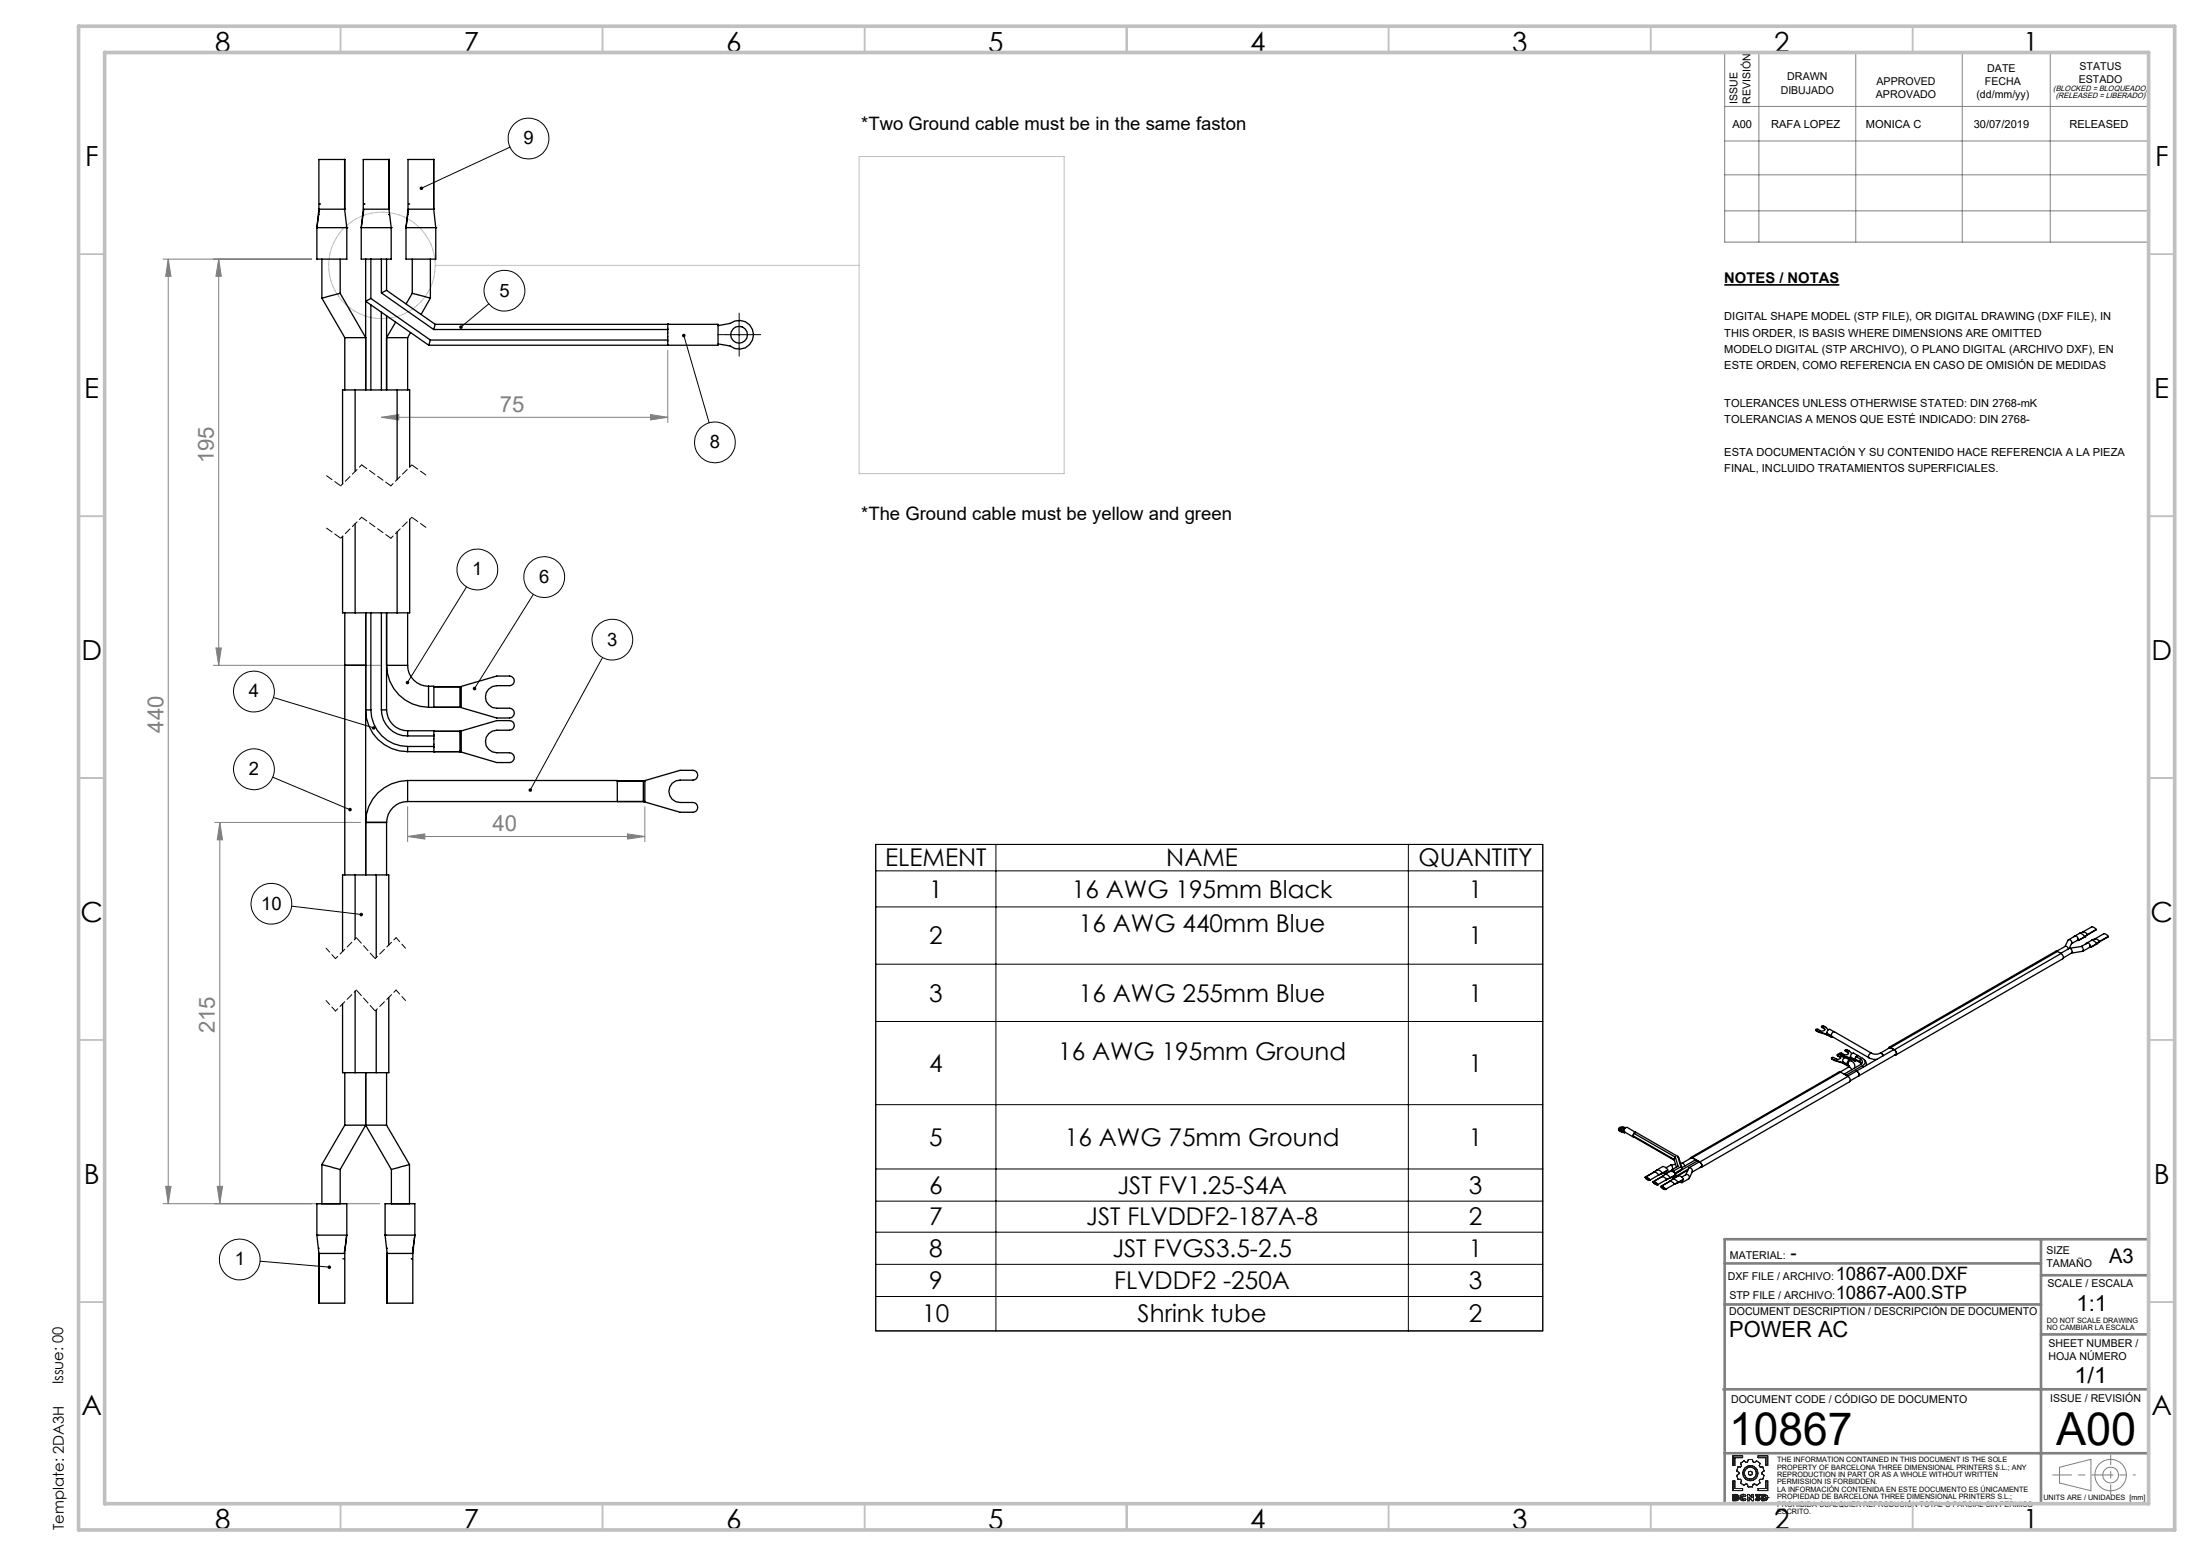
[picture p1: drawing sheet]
<svg xmlns="http://www.w3.org/2000/svg" width="420mm" height="297mm" viewBox="0 0 420 297" stroke-linecap="round" stroke-linejoin="round" font-family="sans-serif">
<path d="M329 54.4h22" fill="none" stroke="#000" stroke-width=".32"/>
<g fill="none" stroke="#000" stroke-width=".19">
<path d="M97.3 28.1l-16.9 7.8M93.3 58l-5.4 4.4M130.5 64.1l4.8 16.6M138.5 63.9h5M141 61.4v5M89 112l-11.2 18.3M101.8 113.4l-11.2 18M52.2 133.1l19.1 5.8M115 125.5l-13.8 25.3M52 148.3l14.8 6.2M55.7 173l13.2 1.6M167.1 161.2h127.3v92.8h-127.3z"/>
<path d="M167.1 166.2h127.3M167.1 173.1h127.3M190 161.2v92.8M268.7 161.2v92.8M167.1 184h127.3M167.1 195h127.3M167.1 210.9h127.3M167.1 223.1h127.3M167.1 229.3h127.3M167.1 235.2h127.3M49.6 240.7l13.2 1.2M167.1 241.3h127.3"/>
<path d="M167.1 247.5h127.3"/>
<circle cx="100.8" cy="26.5" r="3.9"/>
<circle cx="96.3" cy="55.5" r="3.9"/>
<circle cx="136.4" cy="84.4" r="3.9"/>
<circle cx="91.1" cy="108.7" r="3.9"/>
<circle cx="103.8" cy="110.1" r="3.9"/>
<circle cx="48.5" cy="132" r="3.9"/>
<circle cx="116.9" cy="122.1" r="3.9"/>
<circle cx="48.5" cy="146.8" r="3.9"/>
<circle cx="51.8" cy="172.5" r="3.9"/>
<circle cx="45.8" cy="240.4" r="3.9"/>
</g>
<g fill="none" stroke="#191924" stroke-width=".19">
<path d="M330.7 277.9h1.8v.3h-1.5v1.5h-.3zM332.1 279.3l.7-.5 .4 .3 .3-.1 .1-.4h.8l.1 .4 .3 .1 .4-.3 .7 .5-.2 .5 .2 .2h.5l.2 .8-.4 .3v.2l.4 .3-.2 .8h-.5l-.2 .2 .1 .5-.6 .4-.4-.3-.3 .1-.1 .5h-.8l-.2-.5-.2-.1-.4 .3-.7-.4 .2-.5-.2-.2h-.5l-.2-.8 .4-.3v-.2l-.4-.3 .2-.8h.5l.2-.2zM335.5 277.9h1.8v1.8h-.3v-1.5h-1.5zM330.7 282.7h.3v1.4h1.5v.4h-1.8zM331 285.5l.4 .1-.4 .1zM331 286l.4 .1-.4 .1zM331.3 285.3l.3 .1 .1 .1M331.3 285.3h.2l.2 .2M331.3 285.3h-.6v1.2l.9-.1 .2-.3M331.4 285.6h.1M331.4 286.1h.1M331.7 285.5l-.2 .3 .3 .3"/>
<path d="M331.7 285.5h.1M331.8 286.1h.1M332 285.9l.2 .3 .4 .3 .6-.3M332 285.9l.1 .3 .2 .2a.69 .69 0 0 0 .9-.2M332 285.9h.1M332.4 285.9l.1 .2 .2 .1 .2-.2M332.4 285.9l.1 .2 .4-.1M332.4 285.9h.1M332.9 285.7l-.2-.2-.3 .1v.3M332.9 285.7l-.4-.1-.1 .3M332.9 286l.3 .2M333.2 285.5l-.5-.3-.5 .2-.2 .5"/>
<path d="M333.2 285.5a.67 .67 0 0 0-1.1 0l-.1 .4M333.2 285.5l-.3 .2M333.5 285.3h.3l.5 .6v-.6h.3v1.2h-.3l-.5-.7v.7h-.3zM335.1 286l.3 .2 .2-.1-.2 .1zM335.1 286l-.2 .2M335.5 284.1h1.5v-1.4h.3v1.8h-1.8zM335.6 286.1l-.4-.2v-.2l.3-.2h-.5v-.2h.8v.2l-.2 .2 .3 .4M335.6 286.1h.1M335.9 286.1l-.2 .3-.3 .1-.5-.3M335.9 286.1l-.2 .3-.4 .1-.4-.3M335.9 286.1h.1M336.2 285.3h.5l.5 .2 .2 .4-.3 .4-.9 .2z"/>
<path d="M336.6 285.5l.3 .1v.5h-.3zM337 285.9h.1M337.4 285.9h.1"/>
<circle cx="334" cy="281.2" r=".39"/>
<circle cx="334" cy="281.2" r="1.45"/>
<circle cx="334" cy="281.2" r="1.14"/>
</g>
<g fill="none" stroke="#808080" stroke-width=".19">
<path d="M329.1 10h80.9v36.2h-80.9zM335.6 10v36.2M354.1 10v36.2M374.4 10v36.2M391.2 10v36.2M329.1 20.3h80.9M329.1 26.9h80.9M329.1 33.4h80.9M31.1 49.5h28.4M32.1 49.5l.5 3.2h-1zM32.1 49.5v180.3M41.7 49.5l.5 3.2h-1z"/>
<path d="M41.7 49.5v77.5M329.1 40.2h80.9M72.8 79.7l3.3-.6v1zM72.8 79.7h54.6M124.1 79.1l3.3 .6-3.3 .4zM127.4 66.9v13.7M40.7 127h32.1M41.2 123.7h1l-.5 3.3zM41 157h27.8M41.9 157l.6 3.3h-1zM41.9 157v72.8M77.8 159.7l3.3-.5v1z"/>
<path d="M77.8 154v6.7M77.8 159.7h45.2M119.7 159.2l3.3 .5-3.3 .5zM123 154v6.7M31.1 229.8h41.4M31.6 226.4h1l-.5 3.4zM41.5 226.4h1l-.6 3.4zM393 280.1l6-1.6v6l-6-1.4z"/>
<circle cx="402.7" cy="281.6" r="3"/>
<circle cx="402.8" cy="281.5" r="1.49"/>
</g>
<path d="M138.5 63.9h-1.6M141 61.4v-1.6M141 66.4v1.6M143.5 63.9h1.6" fill="none" stroke="#000" stroke-width=".19" stroke-dasharray="15.2 1.3 1.3 1.3"/>
<path d="M64 193l-1.8-2M64 183l-1.8-2M77.4 191l-1.8-2M77.4 181l-1.8-2" fill="none" stroke="#000" stroke-width=".19" stroke-dasharray="1.3 .6" stroke-dashoffset=".2"/>
<path d="M69 98.7l-4 4M69 88.7l-4 4M78.6 98.7l-4 4M78.6 88.7l-4 4M68 179l-4 4M75.6 179l-4 4M68 189l-4 4M75.6 189l-4 4" fill="none" stroke="#000" stroke-width=".19" stroke-dasharray="1.3 .6" stroke-dashoffset=".7"/>
<path d="M65 92.7l-2.8-2M81.4 90.7l-2.8-2M65 102.7l-2.8-2M81.4 100.7l-2.8-2M71.6 193l-3.6-4M71.6 183l-3.6-4" fill="none" stroke="#000" stroke-width=".19" stroke-dasharray="1.3 .6" stroke-dashoffset="-.1"/>
<path d="M74.6 92.7l-5.6-4M74.6 102.7l-5.6-4" fill="none" stroke="#000" stroke-width=".19" stroke-dasharray="1.3 .6" stroke-dashoffset=".1"/>
<path d="M391.7 281.5h11.1" fill="none" stroke="#808080" stroke-width=".19" stroke-dasharray="15.2 1.3 1.3 1.3" stroke-dashoffset="11.6"/>
<path d="M402.8 281.5h4.7" fill="none" stroke="#808080" stroke-width=".19" stroke-dasharray="15.2 1.3 1.3 1.3" stroke-dashoffset="14.8"/>
<path d="M402.8 277.8v7.4" fill="none" stroke="#808080" stroke-width=".19" stroke-dasharray="15.2 1.3 1.3 1.3" stroke-dashoffset="13.4"/>
<path d="M329.1 236.5h80.9v50.5h-80.9zM389.5 236.5v50.5M329.1 249h60.4M329.1 241.2h60.4M389.5 243.4h20.5M389.5 254.7h20.5M328.9 265.2h81.1M329.1 277.4h80.9" fill="none" stroke="#808080" stroke-width=".5"/>
<g fill="none" stroke="#c0c0c0" stroke-width=".35">
<path d="M65 5v5M115 5v5M165 5v5M215 5v5M265 5v5M315 5v5M365 5v5M15 48.5h5M410 48.5h5M15 98.5h5M410 98.5h5M15 148.5h5"/>
<path d="M410 148.5h5M15 198.5h5M410 198.5h5M15 248.5h5M410 248.5h5M65 287v5M115 287v5M165 287v5M215 287v5M265 287v5M315 287v5M365 287v5"/>
</g>
<path d="M15 5h400v287h-400zM20 10h390v277h-390z" fill="none" stroke="#c0c0c0" stroke-width=".7"/>
<g fill="none" stroke="#c0c0c0" stroke-width=".19">
<path d="M163.9 29.9h39.2v60.5h-39.2zM83.1 50.7h80.8"/>
<circle cx="72.9" cy="50.6" r="10.2"/>
</g>
<path d="M80.2 35.7l-.1 .4 .3-.2-.3 .2a.34 .34 0 0 0 .5 .1 .34 .34 0 0 0 .1-.5 .34 .34 0 0 0-.5 0zM130.2 63.9a.33 .33 0 0 0 .1 .5 .33 .33 0 0 0 .5-.3 .33 .33 0 0 0-.4-.4l.1 .4-.1-.4zM87.7 62.3v.3l.2-.2-.2 .2a.34 .34 0 0 0 .5 .1 .34 .34 0 0 0 0-.5 .34 .34 0 0 0-.5 .1zM77.5 130.1v.4l.3-.2-.2 .3a.34 .34 0 0 0 .4-.1 .34 .34 0 0 0 0-.5 .34 .34 0 0 0-.5 .1zM90.2 131.3l.2 .4 .2-.3-.2 .3a.34 .34 0 0 0 .4-.1 .34 .34 0 0 0-.1-.5 .34 .34 0 0 0-.5 .2zM101 150.5a.33 .33 0 0 0 0 .6l.2-.3-.2 .3a.33 .33 0 0 0 .5-.3 .33 .33 0 0 0-.5-.3zM66.6 154.2v.1a.33 .33 0 0 0 0 .5 .33 .33 0 0 0 .5-.1l-.3-.2 .3 .2a.34 .34 0 0 0-.1-.4 .34 .34 0 0 0-.4-.1zM71 138.7a.35 .35 0 0 0 .2 .5 .35 .35 0 0 0 .4-.2l-.3-.1 .3 .1a.36 .36 0 0 0-.1-.4 .36 .36 0 0 0-.5 .1zM68.7 174.3a.35 .35 0 0 0 .1 .6 .35 .35 0 0 0 .5-.3h-.4h.4a.35 .35 0 0 0-.2-.3 .35 .35 0 0 0-.4 0zM62.6 241.6a.35 .35 0 0 0 .1 .6 .35 .35 0 0 0 .5-.3h-.4l.4-.1a.36 .36 0 0 0-.6-.2z" fill="#000"/>
<g fill="#808080">
<path d="M77.8 159.7l3.3-.5v1zM119.7 159.2l3.3 .5-3.3 .5z"/>
<path d="M124.1 79.1l3.3 .6-3.3 .4zM72.8 79.7l3.3-.6v1z"/>
<path d="M32.1 49.5l.5 3.2h-1zM31.6 226.4h1l-.5 3.4zM41.7 49.5l.5 3.2h-1zM41.2 123.7h1l-.5 3.3zM41.9 157l.6 3.3h-1zM41.5 226.4h1l-.6 3.4z"/>
</g>
<g fill="none" stroke="#000" stroke-width=".25">
<path d="M61 38.9h.2M65.8 39.9h-4.8l-.5 3.6M65.8 30.4h-4.9v9.5l-.4 3.6M65.8 39.9h.1M65.8 30.4h.1M65.8 39.9l.4 3.6M65.8 30.4v9.5M69.5 38.9h.1M74.2 39.9h-4.8l-.5 3.6M74.2 30.4h-4.9v9.5l-.4 3.6M74.2 39.9h.1M74.2 30.4h.1"/>
<path d="M74.2 39.9l.4 3.6M74.2 30.4v9.5M74.3 30.4v9.5M78 38.9h.2M82.8 39.9h-4.8l-.5 3.6M82.8 30.4h-4.9v9.5l-.4 3.6M82.8 39.9h.1M82.8 30.4h.1M82.8 30.4v9.5M82.8 39.9l.3 3.6M60.5 43.5h5.7M60.5 43.5v6h5.7v-6"/>
<path d="M60.9 41h.1M61.4 49.5v7.4M61.4 56.9l4.4 7.5M64.9 56l-3.5 .9M64.9 56l4.9 8.4h-4M64.9 49.5v6.5M66.2 43.5h.1M68.9 43.5v6h.9M68.9 43.5h5.7M69.3 41h.1M69.8 49.5v24.9M69.8 49.5h4"/>
<path d="M70.8 49.5v7.5M70.8 58.2v16.2M70.8 57l11.3 7.9M70.8 57l-1 .5 12 8.4M72.8 49.5v6.4M72.8 59.6v14.8M72.8 55.9l10 7M73.8 49.5v5.9M73.8 55.4l-1 .5M73.8 55.4l9.2 6.5M74.2 41h.1M74.6 43.5v6h-.8"/>
<path d="M74.6 43.5h.1M77.5 43.5h5.6M77.5 43.5v6h5.6v-6M77.9 41h.1M78.7 56l3.4 .9M78.7 49.5v6.5M78.7 56l-1.2 2M82.1 49.5v7.4M82.1 56.9l-1.7 3.1M83.1 43.5h.1M65.8 64.4v10M67.8 74.4h-2.4v18"/>
<path d="M67.8 74.4v15.6M67.8 74.4h8M73.8 60.3v14.1M75.5 61.5l-1.7 2.9h4M75.8 74.4h2.4v14.7M75.8 74.4v17.1M77.8 64.4v10M78.4 63.5l-.6 .9M82.1 64.9h45.3M82.1 64.9l-.3 1M82.8 62.9h44.6M83 61.9h54v4h-55.2"/>
<path d="M83 61.9l-.2 1M127.4 61.9h.1M127.4 61.9v4M127.4 65.9h.1M137 62.2l2.3-.5a2.76 2.76 0 0 1 3.8 .3 2.76 2.76 0 0 1 0 3.8 2.76 2.76 0 0 1-3.8 .2l-2.3-.4M67.8 100v17M78.2 99.1v17.9h-2.4M65.4 102.4v14.6h2.4M65.8 117v50M67.8 117h8M69.8 117v50M70.8 117v18.5"/>
<path d="M72.8 117v18.5M73.8 117v18.5M75.8 101.5v15.5M77.8 117v10M65.8 127h4M70.8 135.5a7 7 0 0 0 7 7M70.8 135.5h-1a7.9 7.9 0 0 0 8 8M72.8 135.5a5 5 0 0 0 5 5M72.8 135.5h1M73.8 135.5a4 4 0 0 0 4 4M77.8 127a4 4 0 0 0 4 4M77.8 127h-4a8.1 8.1 0 0 0 8 8"/>
<path d="M77.8 139.5h5v4M77.8 139.5v1M81.8 131h1v4M81.8 131v4M81.8 135h6.2M82.8 131.1h5.2M82.8 139.6h5.2M87.8 131.1l7-2.1h2.4a.92 .92 0 0 1 .9 1 .92 .92 0 0 1-.9 .9h-2.4a2.15 2.15 0 0 0-2.2 2.1 2.15 2.15 0 0 0 2.2 2.2h2.4a.94 .94 0 0 1 .9 .9 .94 .94 0 0 1-.9 1h-2.4l-7-2.1zM87.8 134.9l.2 .1M87.8 139.6l7-2.1h2.4a.92 .92 0 0 1 .9 1 .92 .92 0 0 1-.9 .9h-2.4a2.15 2.15 0 0 0-2.2 2.1 2.15 2.15 0 0 0 2.2 2.2h2.4a.94 .94 0 0 1 .9 .9 .94 .94 0 0 1-.9 1h-2.4l-7-2.1zM88 131.1l-.2 .1M88 139.6l-.2 .1"/>
<path d="M88 131.1v3.9M88 139.6v3.9M73.8 157v10M77.8 153a4 4 0 0 0-4 4M77.8 149a8 8 0 0 0-8 8h4M77.8 149h40v4M77.8 149v4M77.8 142.5v1M77.8 153h45.2M77.8 143.5h10.2M77.8 140.5h5M77.8 142.5h5"/>
<path d="M82.8 143.5h.1M87.8 143.4l.2 .1M117.8 149.1h5.2M122.8 149.1l7-2.1h2.4a.94 .94 0 0 1 .9 1 .94 .94 0 0 1-.9 .9h-2.4a2.13 2.13 0 0 0-2.2 2.1 2.13 2.13 0 0 0 2.2 2.2h2.4a.94 .94 0 0 1 .9 .9 .94 .94 0 0 1-.9 .9h-2.4l-7-2zM122.8 152.9l.2 .1M123 149.1l-.2 .1M123 149.1v3.9M67.8 167h-2.4v14.6M67.8 167v12.2M67.8 167h4M71.8 167h2.4v13.4M71.8 167v15.8"/>
<path d="M394.7 179.4l1.3-.8a.55 .55 0 0 1 .4 .9M396.4 179.5l-1.1 .6M396.5 179.1l.2 .3M396.5 179.2l.2 .2h-.2M396.7 179.4l-.3 .1M396.8 178.1l.6 .3 .4 .4M397.8 178.9l-1.1 .6M397.8 178.8h.1M397.8 178.8v.1M397.8 178.8l-1.1 .6M398.3 178.4a.92 .92 0 0 0-1.5-.3l-1.1 .7M398.3 178.4l-.5 .5"/>
<path d="M398.3 178.4l-.5 .4M399.1 179.5l.6 .1 .4 .5M399.8 179.2l-1.8 .9M399.8 179.2l.4 .1 .4 .4M400 177.4l-.8-.5-1.7 1M400 177.4l-1.7 1.1M400 177.4l-1.7 1M400.6 179.8l-1.6 1M400.6 179.7v.1M400.6 179.7l-.5 .4M402.3 178.7l-.3-.3-.5-.2-1.7 1M402.3 178.7l-1.7 1.1"/>
<path d="M402.3 178.7l-1.7 1M65.4 191.6v13.1h2.4M67.8 189.2v15.5M71.8 192.8v11.9M74.2 190.4v14.3h-2.4M346.5 196.6l.1 .1M346.6 196.6l.4 .3M346.6 196.6v.1M346.6 196.7l.4 .3M347 196.9v.1M347 196.9l1.6 .5M347 197l1.6 .5"/>
<path d="M347.6 195.9l.1 .2M347.7 196l-.1-.1 .2-.1a1.37 1.37 0 0 1 1.1 .8M347.7 196l.4 .3M347.7 196v.1M347.7 196.1l.4 .3M348.1 196.3l.1 .3-.3 .2h-.4l-.7-.4-.2 .1v.1M348.1 196.4l.1 .1M348.1 196.3v.1M348.5 197.4h.1M348.6 197.2v.1M348.6 197.3l-.1 .1M348.6 197.4l.9 .5"/>
<path d="M348.6 197.4v.1M348.6 197.5l.9 .5M348.6 197.2l.9 .5M349.5 197.8v.1M349.5 197.9v.1M349.7 197.9l-.2 .1M350 196.9l-1-.4-.3 .4-.1 .3M360.6 200l-1.8 1M360.8 200l-.4 .1M360.8 200a1.53 1.53 0 0 1 1 .9v.3l-.2 .2M360.8 200l-.3-.1-.1 .2M392.6 181.6h-.3l-31.8 18.3"/>
<path d="M392.6 181.6l-31.8 18.4M392.6 181.6l.7 .4M393.2 182l1.6-1a.56 .56 0 0 1 .5 .9l-1.6 .9M393.3 182l-31.8 18.4 .3 .3a.45 .45 0 0 1 0 .7h-.2M393.3 182l.3 .3a.5 .5 0 0 1 0 .7l-31.8 18.4M394.1 180.7l.5-1.2a.47 .47 0 0 1 .6 0 .47 .47 0 0 1 .1 .6l-.4 .9M394.7 181.1l-.2-.3-.4-.2-1.6 .9M394.9 181l2.3-.3 .3 .3-.1 .6M397.4 181.6l-2.1 .3M398.2 180.1l-.2 .1M398.7 180.8l-1.3 .8M398.8 180.4l.2 .4"/>
<path d="M398.9 180.6l-.2 .2M398.9 180.6a.55 .55 0 0 0-.5-.6l-1.2 .7M398.9 180.5l.1 .2M398.9 180.7h.1M399 180.7h.1M399 180.7l-.2 .1M399 180.8h-.3M400.1 180.1h.1M400.1 180.1v.1M400.1 180.1l-1.1 .7M65.8 214.8h4M65.8 204.7v10.1"/>
<path d="M65.8 214.8l-4.4 7.5M67.8 204.7h4M69.8 214.8h4M69.8 204.7v10.1M69.8 214.8l-4.9 8.4M69.8 214.8l4.9 8.4M73.8 204.7v10.1M73.8 214.8l4.3 7.5M308.9 215.5a.49 .49 0 0 0 .6 .5M309.2 215.5l.4-.1 .3 .1M309.3 215.3l.3-.1 .3 .2a.37 .37 0 0 1-.4 .3 .37 .37 0 0 1-.3-.3zM309.5 215.9l.5 .2"/>
<path d="M309.5 215.9v.1M309.5 216l.5 .2M310 216.1v.1M310 216a.58 .58 0 0 1 .5-.8l1.6 .9M310 216l1.7 1.1M310 216v.1M310.1 216.1l-.1 .1M310.2 215.3a.73 .73 0 0 0-.8-.2 .73 .73 0 0 0-.5 .5l.6 .3M311.6 216.8l7.8 4.5M311.6 216.8l.2 .2 7.7 4.5M311.7 216.4l-.1 .4 .1 .3h.2M311.8 216.3l7.9 4.6"/>
<path d="M311.8 216.3l.3-.2 8 4.6M311.8 216.3l-.2 .5M312 216.2h-.1M349.5 202l.1 .1M349.6 202.1l.4 .2M349.6 202.1h.1M349.6 202.1l.4 .3M350 202.3l1.6 .5M350 202.3v.1M350 202.4l1.6 .5M350.6 201.3l.1 .2M350.7 201.4v-.2h.1l.6 .3"/>
<path d="M350.7 201.4l.4 .3M350.7 201.4v.1M350.7 201.5l.4 .3M351 201.1l.1 .2v-.1M351.1 201.7l.1 .3-.3 .2h-.4l-.7-.4-.2 .1v.2M351.1 201.8l.1 .1M351.1 201.7v.1M351.1 201.2l.4 .2M351.2 204.6h-.3l-28.2 16.3M351.2 204.6l-28.3 16.4M351.2 204.6l1.4 .9M351.4 201.5l.5 .5"/>
<path d="M351.4 201.5h.1M351.5 201.4l1.6 .5M351.5 201.4v.1M351.5 201.5l1.6 .5M351.5 202.8h.1M351.6 202.6v.1M351.6 202.7l-.1 .1M351.6 202.8l.9 .5M351.6 202.8v.1M351.6 202.9l.9 .5M351.6 202.6l.9 .5M352.1 200.5l.1 .2"/>
<path d="M352.2 200.6l-.1-.2 .2-.1a1.37 1.37 0 0 1 1.1 .8M352.2 200.6l.4 .2M352.2 200.6v.1M352.2 200.7l.4 .2M352.5 203.3v.1M352.5 203.2v.1M352.6 200.8l.1 .2a.61 .61 0 0 1-.9 .3l-.5-.3h-.3l.1 .2M352.6 200.9l.1 .2M352.6 200.8v.1M352.6 205.5l-28.2 16.3 .3 .3a.44 .44 0 0 1-.2 .7h-.1M352.6 205.5l.4 .5v.5l-28.3 16.3M352.7 203.3l-.2 .1"/>
<path d="M352.7 203.3l.3 .2-.3 .2M352.7 203.7l.4 .1 .2 .4M352.7 203.7l-1.5 .9M353 202.3l-.9-.4-.3 .2-.2 .5M353.1 201.9h.1M353.1 201.9l.9 .6M353.1 201.9v.1M353.1 202l.9 .6M353.1 201.8v.1M353.1 201.8l.9 .5M353.2 202.5l.6 .5 .1 .5v.4M353.2 202.5a.51 .51 0 0 0-.6 .2 .51 .51 0 0 0 .1 .6"/>
<path d="M353.2 202.5a.58 .58 0 0 0-.5 .8M354 202.1l.9 .5M354 202.1l.2 .3 .8 .5M354 202.5v.1M354 202.2v.1M354 202.3v.2M354.1 201.8l-.1 .3M354.2 204.5a.58 .58 0 0 1 .4 .9M354.2 204.5l-1.6 .9M354.2 201.7l.8 .5M354.2 201.7l-.2 .4M354.2 202.4l-.2 .2"/>
<path d="M354.4 201.5l-.1 .1M354.5 201.5a2.53 2.53 0 0 1 1.4 1l-.1 .6-.4 .3M354.5 201.5l-1-.5-.3 .3-.1 .5M354.5 201.5l-.3 .2M354.9 202.6l.2 .5M354.9 202.6l.1 .3M355 202.2a.55 .55 0 0 1 .4 .5 .55 .55 0 0 1-.4 .5l-3.1 1.8M355 202.2l-.1 .4M355 202.9h.1M355.4 203.4l-3.2 1.8M355.4 203.4l.1 .3M355.7 202.3a.97 .97 0 0 1 .4 1.1"/>
<path d="M356.6 201.9l.9 .3h.6M357.2 201a1.95 1.95 0 0 0 1.6 0M357.2 201l-7.1-4a.58 .58 0 0 0-.5 .8l7 4.1M357.2 201a.57 .57 0 0 0-.6 .9M358.8 201h.2l.3 .5M361.4 200.3l-7.2 4.2M361.8 201.2l-8.7 5.1M60.5 235.8v-6h5.7v6M60.5 235.8h5.7M60.5 235.8h.1M60.5 235.8l.4 3.5M60.9 239.3h.1"/>
<path d="M60.9 238.3h.1M60.9 239.3v9.4M61.4 222.3v7.5h3.5M61.4 222.3l3.5 .9M64.9 223.2v6.6M65.8 238.3h.1M65.8 239.3v9.4M66.1 235.7l-.4 3.6h-4.8M66.2 235.8l-.4 3.5M73.5 235.8v-6h5.7v6M73.5 235.8h5.7M73.5 235.8h.1"/>
<path d="M73.5 235.8l.4 3.5M73.9 238.3h.1M73.9 239.3h.1M73.8 239.3v9.4M78.1 222.3l-3.4 .9M78.1 222.3v7.5h-3.4v-6.6M78.8 238.3h.1M79.2 235.7l-.5 3.6h-4.8M79.2 235.8l-.4 3.5v9.4h-4.9M313.9 224.7l.4 .1 .5 .5M313.9 224.7l.5 .5 .4 .1M314 224.7l.4 .4 .4 .1"/>
<path d="M314 224.7l.4 .1 .4 .4M314.7 225.3h.1M315.5 225.6h.3l.5 .5M315.5 225.6l.4 .1 .4 .4-.4-.1zM315.5 225.6l.1 .3 .7 .2M315.6 223.7a.88 .88 0 0 1 .9 .6M315.6 223.7l-1.6 1M315.7 223.7l-1.7 1M315.9 223.5l-.3 .2M316.2 223.3l-.5 .4M316.2 223.3a.98 .98 0 0 1 .9 .6h.1M316.2 223.3l1.2-.6 .7 .3 .1 .3"/>
<path d="M316.3 226.2h.1M316.5 224.3h-.1M316.5 224.3l-1.7 1M316.9 226.5h.4l.5 .5M316.9 226.5l.5 .5h.4M317 226.5l.4 .4 .4 .1M317 226.5l.4 .1 .4 .4M317.1 224l-.5 .3M317.1 224.6a.85 .85 0 0 1 .9 .5v.1M317.1 224.6l-1.6 1M317.2 223.9h.1M317.2 223.9l-.1 .1"/>
<path d="M317.2 223.9l-.7 .4M317.5 224.4l-.4 .2M317.7 224.2l-.5 .4M317.7 224.2l.6 .2 .4 .4M317.7 224.2l1.2-.7 .5 .3 .4 .4M317.8 227h.1M317.9 222.9l1-.5 .2 .3 .1 .5M318 225.2h.1M318 223.5l-.1 .5-.4-.2M318 225.2l-1.7 .9M318.2 223.3l-1.1 .7M318.2 223.3l-1 .6"/>
<path d="M318.6 224.9l-.7 .3M318.6 225.5a.88 .88 0 0 1 .9 .5v.1M318.6 225.5l-1.6 .9M318.7 224.8h.1M318.7 224.8l-.1 .1M318.7 224.8l-.7 .4M318.9 225.3l-.3 .2M319 223.3l-1.1 .7M319.1 224.6l.3 .3M319.1 223.3l-.2 .3M319.1 223.3l.3 .2M319.2 225.1l-2.2 1.3"/>
<path d="M319.2 225.1a1.06 1.06 0 0 1 1 .6M319.2 225.1l1.2-.7 .7 .4 .1 .3M319.4 223.5l.2 .4M319.4 221.3l.5 1.5M319.5 226.1h-.1M319.5 226.1l-1.7 .9M319.5 224.4l.1 .2M319.6 224.6l-.2 .3M319.6 223.9l-.1 .1M319.7 220.9l.5 1.7-1.1 .7M319.7 220.9l-.3 .4M319.7 222.2l-.9 .2"/>
<path d="M319.8 224.2l-1.2 .7M319.8 224.2l-1.1 .6M320.1 225.8l-.5 .2M320.1 220.7l.6 2M320.1 220.7l.3 .3 .6 2.1M320.2 225.7h.1M320.2 225.7l-.1 .1M320.2 225.7l-.7 .4M320.7 222.1h.5l.3 .5M320.7 222.7l-1.3 .8M320.7 222.7l.3 .4M321 225.3v.4l-.4-.2"/>
<path d="M321 223.1l-1.4 .8M321 223.1l-.3 .3M321.2 225.1l-1.1 .7M321.2 225.1l-1 .6M321.7 224.3l.6-1.3a.55 .55 0 0 1 .6 .7l-.5 1.2M321.7 224.2h.1a.51 .51 0 0 1 .5 .2 .51 .51 0 0 1 0 .6l-1.3 .7M321.7 224.2l-.8 .5M322.1 223.3l-2.7 1.6M322.2 223.1l-2.6 1.5M322.8 221l-1.8 1M322.9 221l-.2-.1-.2 .2M322.9 221l-.3 .1"/>
<path d="M322.9 221l1.5 .8 .2 .3a.42 .42 0 0 1 0 .7h-.1M323.6 221.4l-2.6 1.5M323.9 221.6l-4.2 2.4M324.2 221.8l-1.9 1.1M324.7 222.7l-1.8 1M60.9 248.7h4.9M60.9 248.7h.1M65.4 240.3h.3M73.9 248.7h.1M78.5 240.3h.1"/>
<circle cx="141" cy="63.9" r="1.61"/>
</g>
<g font-size="8.7">
<text x="330" y="275.9">10867</text>
<text x="392.3" y="275.9">A00</text>
</g>
<g font-size="5.3">
<text x="41" y="9.9">8</text>
<text x="88.5" y="9.9">7</text>
<text x="138.5" y="9.9">6</text>
<text x="188.5" y="9.9">5</text>
<text x="238.5" y="9.9">4</text>
<text x="288.5" y="9.9">3</text>
<text x="338.5" y="9.9">2</text>
<text x="386" y="9.9">1</text>
<text x="16.2" y="31.7">F</text>
<text x="411.2" y="31.7">F</text>
<text x="16.1" y="75.9">E</text>
<text x="411.1" y="75.9">E</text>
<text x="15.5" y="125.9">D</text>
<text x="410.5" y="125.9">D</text>
<text x="15.4" y="175.9">C</text>
<text x="410.4" y="175.9">C</text>
<text x="16" y="225.9">B</text>
<text x="411" y="225.9">B</text>
<text x="15.5" y="270.2">A</text>
<text x="410.5" y="270.2">A</text>
<text x="41" y="291.9">8</text>
<text x="88.5" y="291.9">7</text>
<text x="138.5" y="291.9">6</text>
<text x="188.5" y="291.9">5</text>
<text x="238.5" y="291.9">4</text>
<text x="288.5" y="291.9">3</text>
<text x="338.5" y="291.9">2</text>
<text x="386" y="291.9">1</text>
</g>
<g font-size="4.7">
<text x="168.9" y="165.4">ELEMENT</text>
<text x="222.6" y="165.4">NAME</text>
<text x="270.7" y="165.4">QUANTITY</text>
<text x="177.3" y="171.3">1</text>
<text x="204.5" y="171.3">16 AWG 195mm Black</text>
<text x="280.3" y="171.3">1</text>
<text x="205.9" y="178">16 AWG 440mm Blue</text>
<text x="177.3" y="180.2">2</text>
<text x="280.3" y="180.2">1</text>
<text x="177.3" y="191.2">3</text>
<text x="205.9" y="191.2">16 AWG 255mm Blue</text>
<text x="280.3" y="191.2">1</text>
<text x="201.9" y="202.3">16 AWG 195mm Ground</text>
<text x="177.3" y="204.6">4</text>
<text x="280.3" y="204.6">1</text>
<text x="177.3" y="218.7">5</text>
<text x="203.2" y="218.7">16 AWG 75mm Ground</text>
<text x="280.3" y="218.7">1</text>
<text x="177.3" y="227.9">6</text>
<text x="213.2" y="227.9">JST FV1.25-S4A</text>
<text x="280.3" y="227.9">3</text>
<text x="177.3" y="233.9">7</text>
<text x="207.3" y="233.9">JST FLVDDF2-187A-8</text>
<text x="280.3" y="233.9">2</text>
<text x="177.3" y="239.9">8</text>
<text x="212.3" y="239.9">JST FVGS3.5-2.5</text>
<text x="280.3" y="239.9">1</text>
<text x="177.3" y="246.1">9</text>
<text x="212.6" y="246.1">FLVDDF2 -250A</text>
<text x="280.3" y="246.1">3</text>
<text x="176" y="252.4">10</text>
<text x="217.1" y="252.4">Shrink tube</text>
<text x="280.3" y="252.4">2</text>
</g>
<g font-size="4.2" fill="#808080">
<text x="95.4" y="78.7">75</text>
<text x="40.8" y="88.4" transform="rotate(-90 40.8 88.4)">195</text>
<text x="31.2" y="139.8" transform="rotate(-90 31.2 139.8)">440</text>
<text x="94" y="158.7">40</text>
<text x="41" y="197.3" transform="rotate(-90 41 197.3)">215</text>
</g>
<g font-size="4.2">
<text x="396.2" y="250.3">1:1</text>
<text x="330" y="255.2">POWER AC</text>
<text x="395.8" y="264">1/1</text>
</g>
<text font-size="3.9" x="402.5" y="241.1">A3</text>
<g font-size="3.5">
<text x="99.9" y="27.6">9</text>
<text x="164.3" y="24.8">*Two Ground cable must be in the same faston</text>
<text x="95.3" y="56.6">5</text>
<text x="135.5" y="85.6">8</text>
<text x="164.3" y="99.3">*The Ground cable must be yellow and green</text>
<text x="90.1" y="109.8">1</text>
<text x="102.9" y="111.3">6</text>
<text x="115.9" y="123.2">3</text>
<text x="47.5" y="133.1">4</text>
<text x="47.5" y="148">2</text>
<text x="49.9" y="173.6">10</text>
<text x="44.8" y="241.5">1</text>
<text x="341.7" y="240.4">-</text>
<text x="350.3" y="244.3">10867-A00.DXF</text>
<text x="350.3" y="247.9">10867-A00.STP</text>
</g>
<g font-size="2.8">
<text x="329" y="54.1">NOTES / NOTAS</text>
<text x="12.1" y="264.2" transform="rotate(-90 12.1 264.2)">Issue: 00</text>
<text x="12.2" y="292" transform="rotate(-90 12.2 292)">Template: 2DA3H</text>
</g>
<g font-size="2.1">
<text x="339.8" y="17.9">DIBUJADO</text>
<text x="341.1" y="15.4">DRAWN</text>
<text x="358.1" y="16.3">APPROVED</text>
<text x="378.8" y="16.3">FECHA</text>
<text x="379.2" y="13.8">DATE</text>
<text x="396.7" y="15.8">ESTADO</text>
<text x="396.8" y="13.3">STATUS</text>
<text x="331.5" y="19.8" transform="rotate(-90 331.5 19.8)">ISSUE</text>
<text x="334" y="19.8" transform="rotate(-90 334 19.8)">REVISIÓN</text>
<text x="357.9" y="18.8">APROVADO</text>
<text x="377.1" y="18.8">(dd/mm/yy)</text>
<text x="330.6" y="24.4">A00</text>
<text x="338" y="24.4">RAFA LOPEZ</text>
<text x="356.1" y="24.4">MONICA C</text>
<text x="376.6" y="24.4">30/07/2019</text>
<text x="394.9" y="24.4">RELEASED</text>
<text x="329" y="61.2">DIGITAL SHAPE MODEL (STP FILE), OR DIGITAL DRAWING (DXF FILE), IN</text>
<text x="329" y="64.3">THIS ORDER, IS BASIS WHERE DIMENSIONS ARE OMITTED</text>
<text x="329" y="67.4">MODELO DIGITAL (STP ARCHIVO), O PLANO DIGITAL (ARCHIVO DXF), EN</text>
<text x="329" y="70.5">ESTE ORDEN, COMO REFERENCIA EN CASO DE OMISIÓN DE MEDIDAS</text>
<text x="329" y="77.6">TOLERANCES UNLESS OTHERWISE STATED: DIN 2768-mK</text>
<text x="329" y="80.7">TOLERANCIAS A MENOS QUE ESTÉ INDICADO: DIN 2768-</text>
<text x="329" y="87">ESTA DOCUMENTACIÓN Y SU CONTENIDO HACE REFERENCIA A LA PIEZA</text>
<text x="329" y="90.1">FINAL, INCLUIDO TRATAMIENTOS SUPERFICIALES.</text>
<text x="390.5" y="239.4">SIZE</text>
<text x="329.7" y="244.3">DXF FILE / ARCHIVO:</text>
<text x="330.1" y="240.4">MATERIAL:</text>
<text x="390.5" y="241.9">TAMAÑO</text>
<text x="390.7" y="245.6">SCALE / ESCALA</text>
<text x="330" y="251">DOCUMENT DESCRIPTION / DESCRIPCIÓN DE DOCUMENTO</text>
<text x="330" y="247.9">STP FILE / ARCHIVO:</text>
<text x="390.9" y="257.1">SHEET NUMBER /</text>
<text x="390.9" y="259.6">HOJA NÚMERO</text>
<text x="330.3" y="267.7">DOCUMENT CODE / CÓDIGO DE DOCUMENTO</text>
<text x="391.2" y="267.5">ISSUE / REVISIÓN</text>
</g>
<g font-size="1.5">
<text x="391.8" y="17.4">(BLOCKED = BLOQUEADO)</text>
<text x="392.3" y="18.8">(RELEASED = LIBERADO)</text>
</g>
<g font-size="1.4">
<text x="390.6" y="252.5">DO NOT SCALE DRAWING</text>
<text x="390.6" y="253.9">NO CAMBIAR LA ESCALA</text>
<text x="339.1" y="279.1">THE INFORMATION CONTAINED IN THIS DOCUMENT IS THE SOLE</text>
<text x="339.1" y="280.5">PROPERTY OF BARCELONA THREE DIMENSIONAL PRINTERS S.L.; ANY</text>
<text x="339.1" y="281.9">REPRODUCTION IN PART OR AS A WHOLE WITHOUT WRITTEN</text>
<text x="339.1" y="283.3">PERMISSION IS FORBIDDEN.</text>
<text x="339.1" y="284.7">LA INFORMACIÓN CONTENIDA EN ESTE DOCUMENTO ES ÚNICAMENTE</text>
<text x="339.1" y="286.1">PROPIEDAD DE BARCELONA THREE DIMENSIONAL PRINTERS S.L.;</text>
<text x="339.1" y="287.6">PROHIBIDA CUALQUIER REPRODUCIÓN TOTAL O PARCIAL SIN PERMISO</text>
<text x="389.9" y="286.3">UNITS ARE / UNIDADES [mm]</text>
<text x="339.1" y="289">ESCRITO.</text>
</g>
</svg>
